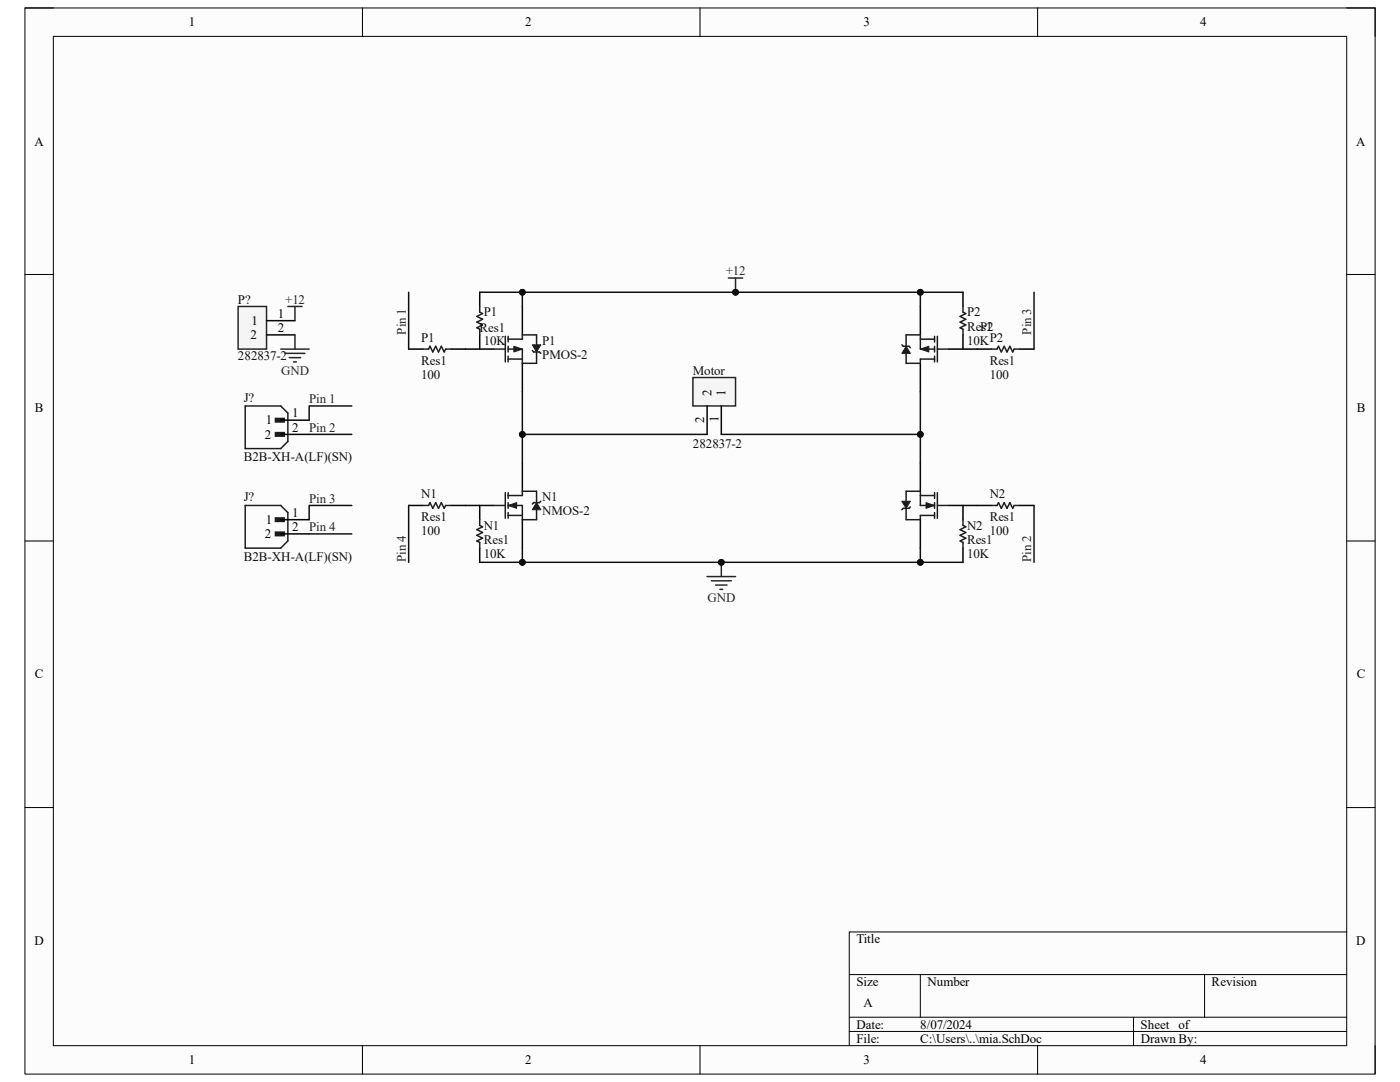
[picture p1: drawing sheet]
<svg xmlns="http://www.w3.org/2000/svg" width="279mm" height="216mm" viewBox="0 0 279 216" stroke-linecap="round" stroke-linejoin="round" font-family="sans-serif">
<path d="M5 1.6h269.4v212.7h-269.4z" fill-rule="evenodd" fill="#fcfcfc"/>
<path d="M5 1.6h269.4v212.7h-269.4z" fill="none" stroke="#000" stroke-width=".2"/>
<path d="M10.6 7.3h258.2v201.4h-258.2z" fill-rule="evenodd" fill="#fcfcfc"/>
<g fill="none" stroke="#000" stroke-width=".2">
<path d="M5 1.6h5.6M10.6 7.3h258.2v201.4h-258.2zM72.3 1.6v5.7M139.7 1.6v5.7M207.1 1.6v5.7M268.8 1.6h5.6v5.7M5 54.8h5.6M268.8 54.8h5.6M5 107.9h5.6M268.8 107.9h5.6M5 161.1h5.6M268.8 161.1h5.6"/>
<path d="M169.5 194.5h99.3M183.7 194.5v8.5M240.4 194.5v8.5M268.8 186h-99.3v22.7M72.3 208.7v5.6M139.7 208.7v5.6M169.5 203h99.3M169.5 205.8h99.3M207.1 208.7v5.6M226.2 203v5.7M274.4 208.7v5.6"/>
</g>
<path d="M104.2 92.4v5.6M92.9 100.9h5.7M104.2 103.7v5.7" fill="none" stroke="#000" stroke-width=".3"/>
<path d="M100.8 98.3v5.1M101.4 98.9h2.8M101.4 98.3v1.1M98.6 100.9h2.2M101.4 100.9h2.8v2.8M101.4 102.8h2.8M101.4 100.3v1.1M101.4 102.3v1.1" fill="none" stroke="#1c1c1c" stroke-width=".3"/>
<path d="M101.4 100.9l1.7-.6v1.1z" fill="#1c1c1c"/>
<path d="M101.4 100.9l1.7-.6v1.1z" fill="none" stroke="#1c1c1c" stroke-width=".2"/>
<path d="M104.2 98.9v-.9h2.9v2.3M107.1 101.7v2h-2.9" fill="none" stroke="#1c1c1c" stroke-width=".3"/>
<path d="M107.1 100.3l.8 1.4h-1.7z" fill="#1c1c1c"/>
<path d="M107.1 100.3l.8 1.4h-1.7z" fill="none" stroke="#1c1c1c" stroke-width=".2"/>
<path d="M183.7 98v2.9h2.8M183.7 98.9h2.8M186.5 98.3v1.1M187.1 98.3v5.1M107.9 100l-.2 .3h-1.2l-.3 .3M183.7 102.8h2.8M186.5 100.3v1.1M186.5 102.3v1.1M187.1 100.9h2.2" fill="none" stroke="#1c1c1c" stroke-width=".3"/>
<path d="M183.7 92.4v5.6M183.7 103.7v5.7M189.3 100.9h5.7" fill="none" stroke="#000" stroke-width=".3"/>
<path d="M184.8 100.3l1.7 .6-1.7 .5z" fill="#1c1c1c"/>
<path d="M184.8 100.3l1.7 .6-1.7 .5z" fill="none" stroke="#1c1c1c" stroke-width=".2"/>
<path d="M183.7 98h-2.9v2M180.8 101.4v2.3h2.9v-.9" fill="none" stroke="#1c1c1c" stroke-width=".3"/>
<path d="M180 100h1.7l-.9 1.4z" fill="#1c1c1c"/>
<path d="M180 100h1.7l-.9 1.4z" fill="none" stroke="#1c1c1c" stroke-width=".2"/>
<path d="M98.6 69.7h2.2M100.8 67.1v5.1M101.4 67.7h2.8M101.4 69.7h2.8v2.8M101.4 71.6h2.8M101.4 67.1v1.1M101.4 69.1v1.1M101.4 71.1v1.1M104.2 66.8h2.9v2M107.1 70.2v2.3M181.7 101.1l-.3 .3h-1.1l-.3 .3" fill="none" stroke="#1c1c1c" stroke-width=".3"/>
<path d="M92.9 69.7h5.7M104.2 61.2v5.6M104.2 72.5v5.7" fill="none" stroke="#000" stroke-width=".3"/>
<path d="M102.5 69.1l1.7 .6-1.7 .5z" fill="#1c1c1c"/>
<path d="M102.5 69.1l1.7 .6-1.7 .5z" fill="none" stroke="#1c1c1c" stroke-width=".2"/>
<path d="M104.2 66.8v.9M104.2 72.5h2.9" fill="none" stroke="#1c1c1c" stroke-width=".3"/>
<path d="M106.2 68.8h1.7l-.8 1.4z" fill="#1c1c1c"/>
<path d="M106.2 68.8h1.7l-.8 1.4z" fill="none" stroke="#1c1c1c" stroke-width=".2"/>
<path d="M106.2 69.9l.3 .3h1.2l.2 .3M180.8 66.8v2.3M180.8 70.5v2h2.9M183.7 71.6h2.8M183.7 66.8v2.9h2.8M183.7 67.7h2.8M186.5 67.1v1.1M186.5 69.1v1.1M186.5 71.1v1.1M187.1 69.7h2.2M187.1 67.1v5.1" fill="none" stroke="#1c1c1c" stroke-width=".3"/>
<path d="M183.7 61.2v5.6M183.7 72.5v5.7M189.3 69.7h5.7" fill="none" stroke="#000" stroke-width=".3"/>
<path d="M183.7 69.7l1.7-.6v1.1z" fill="#1c1c1c"/>
<path d="M183.7 69.7l1.7-.6v1.1z" fill="none" stroke="#1c1c1c" stroke-width=".2"/>
<path d="M180.8 66.8h2.9M183.7 71.6v.9" fill="none" stroke="#1c1c1c" stroke-width=".3"/>
<path d="M180.8 69.1l.9 1.4h-1.7z" fill="#1c1c1c"/>
<path d="M180.8 69.1l.9 1.4h-1.7z" fill="none" stroke="#1c1c1c" stroke-width=".2"/>
<path d="M180 68.8l.3 .3h1.1l.3 .3" fill="none" stroke="#1c1c1c" stroke-width=".3"/>
<path d="M141.1 115h5.7M142 115.9h3.9M142.8 116.7h2.3M143.7 117.6h.5M144 112.2v2.8" fill="none" stroke="#262626" stroke-width=".3"/>
<circle cx="144" cy="112.2" r=".57" fill="#0e0e0e"/>
<circle cx="144" cy="112.2" r=".57" fill="none" stroke="#0e0e0e" stroke-width=".2"/>
<path d="M145.4 55.5h2.8M146.8 55.5v2.8" fill="none" stroke="#262626" stroke-width=".3"/>
<circle cx="146.8" cy="58.3" r=".57" fill="#0e0e0e"/>
<circle cx="146.8" cy="58.3" r=".57" fill="none" stroke="#0e0e0e" stroke-width=".2"/>
<path d="M47.5 61.2h5.7v8.5h-5.7z" fill-rule="evenodd" fill="#f5f5f5"/>
<path d="M47.5 61.2h5.7v8.5h-5.7zM56 69.7h5.7M56.9 70.5h3.9M57.4 61.2h2.9M57.7 71.4h2.3M58.6 72.2h.5M58.9 61.2v2.8M58.9 66.8v2.9" fill="none" stroke="#262626" stroke-width=".3"/>
<path d="M53.2 64h5.7M53.2 66.8h5.7" fill="none" stroke="#000" stroke-width=".3"/>
<path d="M55 83.5h1.7v.7h-1.7z" fill-rule="evenodd" fill="#1c1c1c"/>
<path d="M55 83.5h1.7v.7h-1.7z" fill="none" stroke="#1c1c1c" stroke-width=".3"/>
<path d="M55 86.3h1.7v.7h-1.7z" fill-rule="evenodd" fill="#1c1c1c"/>
<path d="M48.9 81h7.1l1.4 1.4v5.7l-1.4 1.4h-7.1zM55 86.3h1.7v.7h-1.7z" fill="none" stroke="#1c1c1c" stroke-width=".3"/>
<path d="M56 83.8h5.7M56 86.7h5.7" fill="none" stroke="#000" stroke-width=".3"/>
<path d="M55 103.3h1.7v.8h-1.7z" fill-rule="evenodd" fill="#1c1c1c"/>
<path d="M55 103.3h1.7v.8h-1.7z" fill="none" stroke="#1c1c1c" stroke-width=".3"/>
<path d="M55 106.2h1.7v.7h-1.7z" fill-rule="evenodd" fill="#1c1c1c"/>
<path d="M84.4 69.7h1.1l.3-.6 .6 1.1 .5-1.1 .6 1.1 .6-1.1 .5 1.1 .3-.5h1.2M197.9 69.7h1.1l.3-.6 .5 1.1 .6-1.1 .6 1.1 .5-1.1 .6 1.1 .3-.5h1.1M48.9 100.9h7.1l1.4 1.4v5.6l-1.4 1.5h-7.1zM55 106.2h1.7v.7h-1.7zM84.4 100.9h1.1l.3-.6 .6 1.1 .5-1.1 .6 1.1 .6-1.1 .5 1.1 .3-.5h1.2M197.9 100.9h1.1l.3-.6 .5 1.1 .6-1.1 .6 1.1 .5-1.1 .6 1.1 .3-.5h1.1" fill="none" stroke="#1c1c1c" stroke-width=".3"/>
<path d="M81.6 69.7h2.8M90.1 69.7h2.8M195 69.7h2.9M203.5 69.7h2.9M56 103.7h5.7M56 106.5h5.7M81.6 100.9h2.8M90.1 100.9h2.8M195 100.9h2.9M203.5 100.9h2.9" fill="none" stroke="#000" stroke-width=".3"/>
<path d="M104.2 109.4v2.8h79.5v-2.8" fill="none" stroke="#0e0e0e" stroke-width=".3"/>
<circle cx="104.2" cy="112.2" r=".57" fill="#0e0e0e"/>
<circle cx="104.2" cy="112.2" r=".57" fill="none" stroke="#0e0e0e" stroke-width=".2"/>
<circle cx="144" cy="112.2" r=".57" fill="#0e0e0e"/>
<circle cx="144" cy="112.2" r=".57" fill="none" stroke="#0e0e0e" stroke-width=".2"/>
<circle cx="183.7" cy="112.2" r=".57" fill="#0e0e0e"/>
<circle cx="183.7" cy="112.2" r=".57" fill="none" stroke="#0e0e0e" stroke-width=".2"/>
<path d="M183.7 78.2v14.2" fill="none" stroke="#0e0e0e" stroke-width=".3"/>
<circle cx="183.7" cy="86.7" r=".57" fill="#0e0e0e"/>
<circle cx="183.7" cy="86.7" r=".57" fill="none" stroke="#0e0e0e" stroke-width=".2"/>
<path d="M104.2 61.2v-2.9h79.5v2.9" fill="none" stroke="#0e0e0e" stroke-width=".3"/>
<circle cx="183.7" cy="58.3" r=".57" fill="#0e0e0e"/>
<circle cx="183.7" cy="58.3" r=".57" fill="none" stroke="#0e0e0e" stroke-width=".2"/>
<circle cx="146.8" cy="58.3" r=".57" fill="#0e0e0e"/>
<circle cx="146.8" cy="58.3" r=".57" fill="none" stroke="#0e0e0e" stroke-width=".2"/>
<circle cx="104.2" cy="58.3" r=".57" fill="#0e0e0e"/>
<circle cx="104.2" cy="58.3" r=".57" fill="none" stroke="#0e0e0e" stroke-width=".2"/>
<path d="M61.7 86.7h8.5M70.2 81h-8.5v2.8M104.2 86.7h36.9M61.7 106.5h8.5M70.2 100.9h-8.5v2.8" fill="none" stroke="#0e0e0e" stroke-width=".3"/>
<circle cx="104.2" cy="86.7" r=".57" fill="#0e0e0e"/>
<circle cx="104.2" cy="86.7" r=".57" fill="none" stroke="#0e0e0e" stroke-width=".2"/>
<path d="M81.6 58.3v11.4M206.4 58.3v11.4M81.6 100.9v11.3M206.4 100.9v11.3" fill="none" stroke="#0e0e0e" stroke-width=".3"/>
<path d="M138.3 75.3h8.5v5.7h-8.5z" fill-rule="evenodd" fill="#f5f5f5"/>
<path d="M138.3 75.3h8.5v5.7h-8.5z" fill="none" stroke="#262626" stroke-width=".3"/>
<path d="M141.1 81v5.7M144 81v5.7" fill="none" stroke="#000" stroke-width=".3"/>
<path d="M144 86.7h39.7" fill="none" stroke="#0e0e0e" stroke-width=".3"/>
<circle cx="183.7" cy="86.7" r=".57" fill="#0e0e0e"/>
<circle cx="183.7" cy="86.7" r=".57" fill="none" stroke="#0e0e0e" stroke-width=".2"/>
<path d="M95.7 58.3v2.9M95.7 66.8v2.9" fill="none" stroke="#000" stroke-width=".3"/>
<path d="M95.7 61.2v1.1l.6 .3-1.1 .5 1.1 .6-1.1 .6 1.1 .5-1.1 .6 .5 .3v1.1" fill="none" stroke="#1c1c1c" stroke-width=".3"/>
<path d="M95.7 58.3h8.5" fill="none" stroke="#0e0e0e" stroke-width=".3"/>
<circle cx="104.2" cy="58.3" r=".57" fill="#0e0e0e"/>
<circle cx="104.2" cy="58.3" r=".57" fill="none" stroke="#0e0e0e" stroke-width=".2"/>
<path d="M192.2 58.3v2.9M192.2 66.8v2.9M95.7 100.9v2.8M95.7 109.4v2.8M192.2 100.9v2.8M192.2 109.4v2.8" fill="none" stroke="#000" stroke-width=".3"/>
<path d="M192.2 61.2v1.1l.5 .3-1.1 .5 1.1 .6-1.1 .6 1.1 .5-1.1 .6 .6 .3v1.1M95.7 103.7v1.1l.6 .3-1.1 .6 1.1 .6-1.1 .5 1.1 .6-1.1 .5 .5 .3v1.2M192.2 103.7v1.1l.5 .3-1.1 .6 1.1 .6-1.1 .5 1.1 .6-1.1 .5 .6 .3v1.2" fill="none" stroke="#1c1c1c" stroke-width=".3"/>
<path d="M183.7 58.3h8.5" fill="none" stroke="#0e0e0e" stroke-width=".3"/>
<circle cx="183.7" cy="58.3" r=".57" fill="#0e0e0e"/>
<circle cx="183.7" cy="58.3" r=".57" fill="none" stroke="#0e0e0e" stroke-width=".2"/>
<path d="M183.7 112.2h8.5" fill="none" stroke="#0e0e0e" stroke-width=".3"/>
<circle cx="183.7" cy="112.2" r=".57" fill="#0e0e0e"/>
<circle cx="183.7" cy="112.2" r=".57" fill="none" stroke="#0e0e0e" stroke-width=".2"/>
<path d="M95.7 112.2h8.5" fill="none" stroke="#0e0e0e" stroke-width=".3"/>
<circle cx="104.2" cy="112.2" r=".57" fill="#0e0e0e"/>
<circle cx="104.2" cy="112.2" r=".57" fill="none" stroke="#0e0e0e" stroke-width=".2"/>
<path d="M104.2 78.2v14.2" fill="none" stroke="#0e0e0e" stroke-width=".3"/>
<circle cx="104.2" cy="86.7" r=".57" fill="#0e0e0e"/>
<circle cx="104.2" cy="86.7" r=".57" fill="none" stroke="#0e0e0e" stroke-width=".2"/>
<g font-size="2.6">
<text x="37.7" y="5.2">1</text>
<text x="104.8" y="5.2">2</text>
<text x="172.3" y="5.2">3</text>
<text x="239.5" y="5.2">4</text>
<text x="6.9" y="29">A</text>
<text x="270.7" y="29">A</text>
<text x="50.2" y="64.8">1</text>
<text x="55.5" y="63.4">1</text>
<text x="50" y="67.6">2</text>
<text x="55.5" y="66.3">2</text>
<text x="7" y="82.2">B</text>
<text x="58.3" y="83.3">1</text>
<text x="142" y="79" transform="rotate(-90 142 79)">2</text>
<text x="144.8" y="79" transform="rotate(-90 144.8 79)">1</text>
<text x="270.8" y="82.2">B</text>
<text x="52.8" y="87.5">2</text>
<text x="53" y="84.7">1</text>
<text x="58.3" y="86.1">2</text>
<text x="140.5" y="84.5" transform="rotate(-90 140.5 84.5)">2</text>
<text x="143.4" y="84.2" transform="rotate(-90 143.4 84.2)">1</text>
<text x="52.8" y="107.4">2</text>
<text x="53" y="104.6">1</text>
<text x="58.3" y="103.1">1</text>
<text x="58.3" y="106">2</text>
<text x="7" y="135.4">C</text>
<text x="270.8" y="135.4">C</text>
<text x="6.9" y="188.6">D</text>
<text x="170.9" y="188.2">Title</text>
<text x="270.7" y="188.6">D</text>
<text x="170.9" y="196.7">Size</text>
<text x="185.1" y="196.7">Number</text>
<text x="241.8" y="196.7">Revision</text>
<text x="172.3" y="201">A</text>
<text x="170.9" y="205.2">Date:</text>
<text x="170.9" y="208.1">File:</text>
<text x="183.6" y="205.2">8/07/2024</text>
<text x="183.7" y="208.1">C:\Users\..\mia.SchDoc</text>
<text x="227.6" y="205.2">Sheet of</text>
<text x="227.6" y="208.1">Drawn By:</text>
<text x="37.7" y="212.3">1</text>
<text x="104.8" y="212.3">2</text>
<text x="172.3" y="212.3">3</text>
<text x="239.5" y="212.3">4</text>
</g>
<g font-size="2.6" fill="#262626">
<text x="144.8" y="54.9">+12</text>
<text x="56.9" y="60.6">+12</text>
<text x="81" y="66.8" transform="rotate(-90 81 66.8)">Pin 1</text>
<text x="205.8" y="66.8" transform="rotate(-90 205.8 66.8)">Pin 3</text>
<text x="56.1" y="74.8">GND</text>
<text x="61.7" y="80.4">Pin 1</text>
<text x="61.7" y="86.1">Pin 2</text>
<text x="61.7" y="100.3">Pin 3</text>
<text x="61.7" y="106">Pin 4</text>
<text x="81" y="112.2" transform="rotate(-90 81 112.2)">Pin 4</text>
<text x="205.8" y="112.2" transform="rotate(-90 205.8 112.2)">Pin 2</text>
<text x="141.2" y="120.1">GND</text>
</g>
<g font-size="2.6" fill="#0e0e0e">
<text x="47.5" y="60.6">P?</text>
<text x="96.6" y="63.1">P1</text>
<text x="193" y="63.1">P2</text>
<text x="193" y="66">Res1</text>
<text x="195.6" y="66">P2</text>
<text x="47.5" y="71.9">282837-2</text>
<text x="84.1" y="68.2">P1</text>
<text x="95.7" y="66.3">Res1</text>
<text x="96.6" y="68.8">10K</text>
<text x="108.2" y="68.8">P1</text>
<text x="108.2" y="71.6">PMOS-2</text>
<text x="193" y="68.8">10KP2</text>
<text x="84.1" y="75.6">100</text>
<text x="84.1" y="72.8">Res1</text>
<text x="138.3" y="74.8">Motor</text>
<text x="197.5" y="75.6">100</text>
<text x="197.5" y="72.8">Res1</text>
<text x="48.6" y="80.1">J?</text>
<text x="138.3" y="89.5">282837-2</text>
<text x="48.6" y="92.1">B2B-XH-A(LF)(SN)</text>
<text x="48.6" y="100">J?</text>
<text x="84.1" y="99.4">N1</text>
<text x="108.2" y="100">N1</text>
<text x="197.5" y="99.4">N2</text>
<text x="84.1" y="106.8">100</text>
<text x="84.1" y="104">Res1</text>
<text x="96.6" y="105.7">N1</text>
<text x="108.2" y="102.8">NMOS-2</text>
<text x="193" y="105.7">N2</text>
<text x="197.5" y="106.8">100</text>
<text x="197.5" y="104">Res1</text>
<text x="48.6" y="111.9">B2B-XH-A(LF)(SN)</text>
<text x="96.6" y="111.3">10K</text>
<text x="96.6" y="108.5">Res1</text>
<text x="193" y="111.3">10K</text>
<text x="193" y="108.5">Res1</text>
</g>
</svg>
